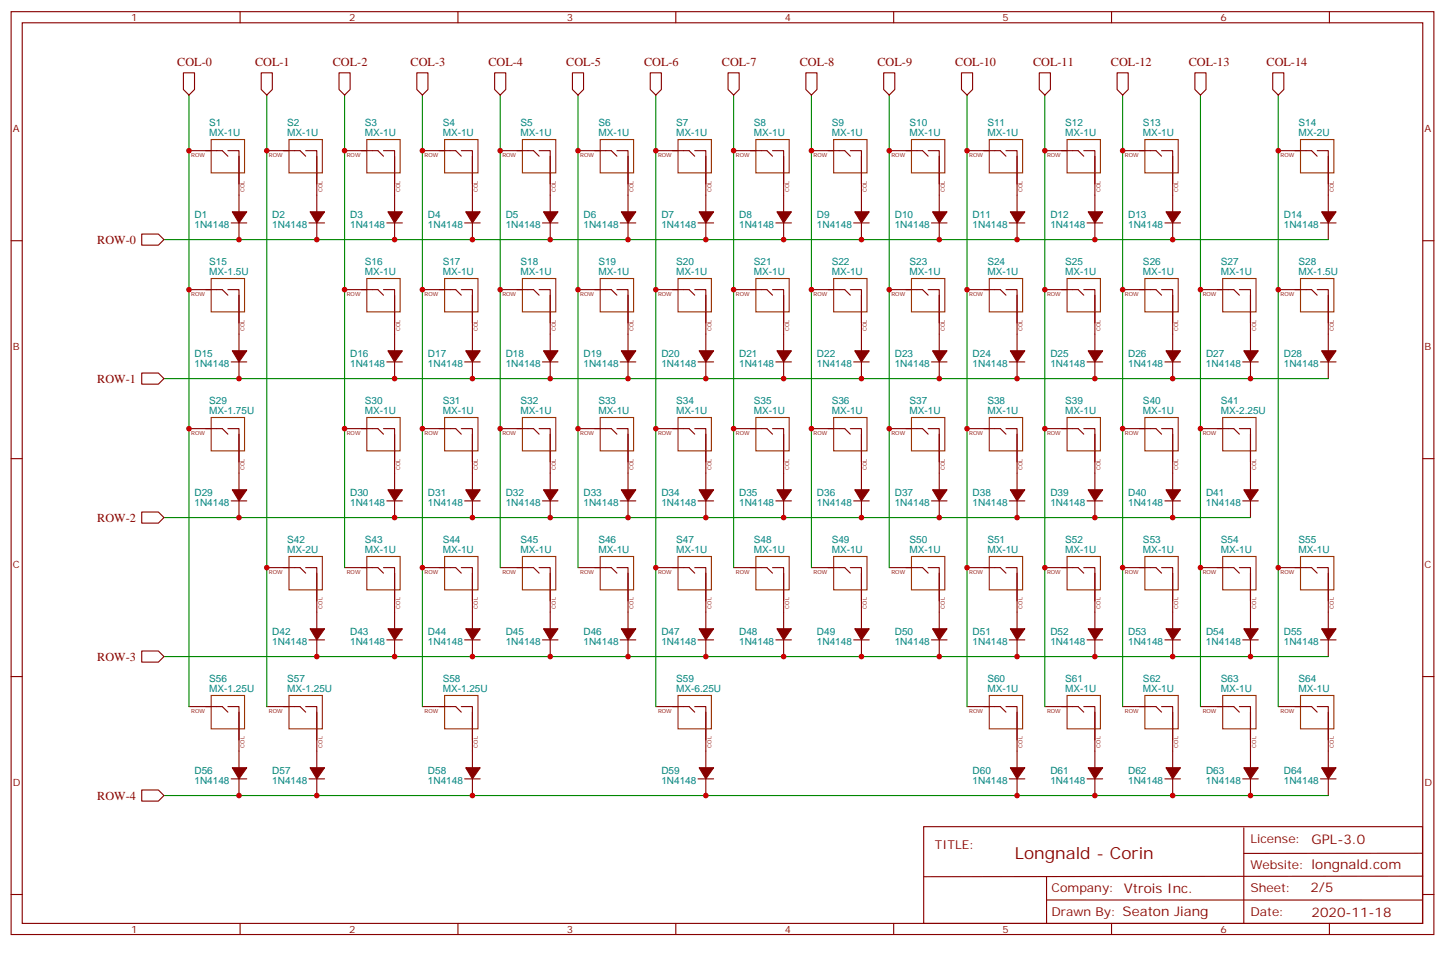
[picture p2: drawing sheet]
<svg xmlns="http://www.w3.org/2000/svg" width="459mm" height="307mm" viewBox="0 0 459 307" stroke-linecap="round" stroke-linejoin="round" font-family="sans-serif">
<g fill="none" stroke="#870000" stroke-width=".35">
<path d="M3.5 3.7h451.6v292.8h-451.6zM7.1 7.2h444.5v285.8h-444.5zM76.2 3.7v3.5M145.3 3.7v3.5M214.5 3.7v3.5M283.6 3.7v3.5M352.8 3.7v3.5M421.9 3.7v3.5M58.2 23.1h3.5v5.3l-1.7 1.8-1.8-1.8zM82.9 23.1h3.5v5.3l-1.7 1.8-1.8-1.8zM107.6 23.1h3.5v5.3l-1.7 1.8-1.8-1.8zM132.3 23.1h3.5v5.3l-1.7 1.8-1.8-1.8z"/>
<path d="M157 23.1h3.5v5.3l-1.8 1.8-1.7-1.8zM181.7 23.1h3.5v5.3l-1.8 1.8-1.7-1.8zM206.4 23.1h3.5v5.3l-1.8 1.8-1.7-1.8zM231.1 23.1h3.5v5.3l-1.8 1.8-1.7-1.8zM255.8 23.1h3.5v5.3l-1.8 1.8-1.7-1.8zM280.5 23.1h3.5v5.3l-1.8 1.8-1.7-1.8zM305.2 23.1h3.5v5.3l-1.8 1.8-1.7-1.8zM329.8 23.1h3.6v5.3l-1.8 1.8-1.8-1.8zM354.5 23.1h3.6v5.3l-1.8 1.8-1.8-1.8zM379.2 23.1h3.6v5.3l-1.8 1.8-1.8-1.8zM403.9 23.1h3.6v5.3l-1.8 1.8-1.8-1.8zM60 47.8h10.6l1.7 1.8"/>
<path d="M72.3 47.8h3.5v7.1M75.8 49.6v17.6M84.7 47.8h10.5l1.8 1.8M97 47.8h3.5v7.1M100.5 49.6v17.6M109.4 47.8h10.5l1.8 1.8M121.7 47.8h3.5v7.1M125.2 49.6v17.6M134.1 47.8h10.5l1.8 1.8M146.4 47.8h3.5v7.1M149.9 49.6v17.6M158.7 47.8h10.6l1.8 1.8"/>
<path d="M171.1 47.8h3.5v7.1M174.6 49.6v17.6M183.4 47.8h10.6l1.8 1.8M195.8 47.8h3.5v7.1M199.3 49.6v17.6M208.1 47.8h10.6l1.8 1.8M220.5 47.8h3.5v7.1M224 49.6v17.6M232.8 47.8h10.6l1.8 1.8M245.2 47.8h3.5v7.1M248.7 49.6v17.6M257.5 47.8h10.6l1.8 1.8"/>
<path d="M269.9 47.8h3.5v7.1M273.4 49.6v17.6M282.2 47.8h10.6l1.8 1.8M294.6 47.8h3.5v7.1M298.1 49.6v17.6M306.9 47.8h10.6l1.8 1.8M319.3 47.8h3.5v7.1M322.8 49.6v17.6M331.6 47.8h10.6l1.8 1.8M344 47.8h3.5v7.1M347.5 49.6v17.6M356.3 47.8h10.6l1.8 1.8"/>
<path d="M368.7 47.8h3.5v7.1M372.2 49.6v17.6M405.7 47.8h10.6l1.7 1.8M418 47.8h3.6v7.1M421.6 49.6v17.6M3.5 76.4h3.6M45 74.3h5.3l1.7 1.7-1.7 1.8h-5.3zM73.4 70.7h4.9M75.8 70.7v5.3M98.1 70.7h4.9M100.5 70.7v5.3M122.8 70.7h4.9"/>
<path d="M125.2 70.7v5.3M147.5 70.7h4.9M149.9 70.7v5.3M172.2 70.7h4.9M174.6 70.7v5.3M196.8 70.7h5M199.3 70.7v5.3M221.5 70.7h5M224 70.7v5.3M246.2 70.7h5M248.7 70.7v5.3M270.9 70.7h5"/>
<path d="M273.4 70.7v5.3M295.6 70.7h5M298.1 70.7v5.3M320.3 70.7h5M322.8 70.7v5.3M345 70.7h5M347.5 70.7v5.3M369.7 70.7h4.9M372.2 70.7v5.3M419.1 70.7h4.9M421.6 70.7v5.3M451.6 76.4h3.5"/>
<path d="M60 91.9h10.6l1.7 1.8M72.3 91.9h3.5v7.1M75.8 93.7v17.6M109.4 91.9h10.5l1.8 1.8M121.7 91.9h3.5v7.1M125.2 93.7v17.6M134.1 91.9h10.5l1.8 1.8M146.4 91.9h3.5v7.1M149.9 93.7v17.6M158.7 91.9h10.6l1.8 1.8M171.1 91.9h3.5v7.1M174.6 93.7v17.6"/>
<path d="M183.4 91.9h10.6l1.8 1.8M195.8 91.9h3.5v7.1M199.3 93.7v17.6M208.1 91.9h10.6l1.8 1.8M220.5 91.9h3.5v7.1M224 93.7v17.6M232.8 91.9h10.6l1.8 1.8M245.2 91.9h3.5v7.1M248.7 93.7v17.6M257.5 91.9h10.6l1.8 1.8M269.9 91.9h3.5v7.1M273.4 93.7v17.6"/>
<path d="M282.2 91.9h10.6l1.8 1.8M294.6 91.9h3.5v7.1M298.1 93.7v17.6M306.9 91.9h10.6l1.8 1.8M319.3 91.9h3.5v7.1M322.8 93.7v17.6M331.6 91.9h10.6l1.8 1.8M344 91.9h3.5v7.1M347.5 93.7v17.6M356.3 91.9h10.6l1.8 1.8M368.7 91.9h3.5v7.1M372.2 93.7v17.6"/>
<path d="M381 91.9h10.6l1.7 1.8M393.3 91.9h3.6v7.1M396.9 93.7v17.6M405.7 91.9h10.6l1.7 1.8M418 91.9h3.6v7.1M421.6 93.7v17.6M45 118.4h5.3l1.7 1.7-1.7 1.8h-5.3zM73.4 114.8h4.9M75.8 114.8v5.3M122.8 114.8h4.9M125.2 114.8v5.3M147.5 114.8h4.9"/>
<path d="M149.9 114.8v5.3M172.2 114.8h4.9M174.6 114.8v5.3M196.8 114.8h5M199.3 114.8v5.3M221.5 114.8h5M224 114.8v5.3M246.2 114.8h5M248.7 114.8v5.3M270.9 114.8h5M273.4 114.8v5.3M295.6 114.8h5"/>
<path d="M298.1 114.8v5.3M320.3 114.8h5M322.8 114.8v5.3M345 114.8h5M347.5 114.8v5.3M369.7 114.8h4.9M372.2 114.8v5.3M394.4 114.8h4.9M396.9 114.8v5.3M419.1 114.8h4.9M421.6 114.8v5.3M60 136h10.6l1.7 1.8"/>
<path d="M72.3 136h3.5v7.1M75.8 137.8v17.6M109.4 136h10.5l1.8 1.8M121.7 136h3.5v7.1M125.2 137.8v17.6M134.1 136h10.5l1.8 1.8M146.4 136h3.5v7.1M149.9 137.8v17.6M158.7 136h10.6l1.8 1.8M171.1 136h3.5v7.1M174.6 137.8v17.6M183.4 136h10.6l1.8 1.8"/>
<path d="M195.8 136h3.5v7.1M199.3 137.8v17.6M208.1 136h10.6l1.8 1.8M220.5 136h3.5v7.1M224 137.8v17.6M232.8 136h10.6l1.8 1.8M245.2 136h3.5v7.1M248.7 137.8v17.6M257.5 136h10.6l1.8 1.8M269.9 136h3.5v7.1M273.4 137.8v17.6M282.2 136h10.6l1.8 1.8"/>
<path d="M294.6 136h3.5v7.1M298.1 137.8v17.6M306.9 136h10.6l1.8 1.8M319.3 136h3.5v7.1M322.8 137.8v17.6M331.6 136h10.6l1.8 1.8M344 136h3.5v7.1M347.5 137.8v17.6M356.3 136h10.6l1.8 1.8M368.7 136h3.5v7.1M372.2 137.8v17.6M381 136h10.6l1.7 1.8"/>
<path d="M393.3 136h3.6v7.1M396.9 137.8v17.6M3.5 145.5h3.6M73.4 158.9h4.9M75.8 158.9v5.3M122.8 158.9h4.9M125.2 158.9v5.3M147.5 158.9h4.9M149.9 158.9v5.3M172.2 158.9h4.9M174.6 158.9v5.3M196.8 158.9h5"/>
<path d="M199.3 158.9v5.3M221.5 158.9h5M224 158.9v5.3M246.2 158.9h5M248.7 158.9v5.3M270.9 158.9h5M273.4 158.9v5.3M295.6 158.9h5M298.1 158.9v5.3M320.3 158.9h5M322.8 158.9v5.3M345 158.9h5"/>
<path d="M347.5 158.9v5.3M369.7 158.9h4.9M372.2 158.9v5.3M394.4 158.9h4.9M396.9 158.9v5.3M451.6 145.5h3.5M45 162.5h5.3l1.7 1.7-1.7 1.8h-5.3zM84.7 180.1h10.5l1.8 1.8M97 180.1h3.5v7M100.5 181.9v17.6M109.4 180.1h10.5l1.8 1.8M121.7 180.1h3.5v7"/>
<path d="M125.2 181.9v17.6M134.1 180.1h10.5l1.8 1.8M146.4 180.1h3.5v7M149.9 181.9v17.6M158.7 180.1h10.6l1.8 1.8M171.1 180.1h3.5v7M174.6 181.9v17.6M183.4 180.1h10.6l1.8 1.8M195.8 180.1h3.5v7M199.3 181.9v17.6M208.1 180.1h10.6l1.8 1.8M220.5 180.1h3.5v7"/>
<path d="M224 181.9v17.6M232.8 180.1h10.6l1.8 1.8M245.2 180.1h3.5v7M248.7 181.9v17.6M257.5 180.1h10.6l1.8 1.8M269.9 180.1h3.5v7M273.4 181.9v17.6M282.2 180.1h10.6l1.8 1.8M294.6 180.1h3.5v7M298.1 181.9v17.6M306.9 180.1h10.6l1.8 1.8M319.3 180.1h3.5v7"/>
<path d="M322.8 181.9v17.6M331.6 180.1h10.6l1.8 1.8M344 180.1h3.5v7M347.5 181.9v17.6M356.3 180.1h10.6l1.8 1.8M368.7 180.1h3.5v7M372.2 181.9v17.6M381 180.1h10.6l1.7 1.8M393.3 180.1h3.6v7M396.9 181.9v17.6M405.7 180.1h10.6l1.7 1.8M418 180.1h3.6v7"/>
<path d="M421.6 181.9v17.6M3.5 214.7h3.6M45 206.6h5.3l1.7 1.7-1.7 1.8h-5.3zM98.1 203h4.9M100.5 203v5.3M122.8 203h4.9M125.2 203v5.3M147.5 203h4.9M149.9 203v5.3M172.2 203h4.9M174.6 203v5.3M196.8 203h5"/>
<path d="M199.3 203v5.3M221.5 203h5M224 203v5.3M246.2 203h5M248.7 203v5.3M270.9 203h5M273.4 203v5.3M295.6 203h5M298.1 203v5.3M320.3 203h5M322.8 203v5.3M345 203h5"/>
<path d="M347.5 203v5.3M369.7 203h4.9M372.2 203v5.3M394.4 203h4.9M396.9 203v5.3M419.1 203h4.9M421.6 203v5.3M451.6 214.7h3.5M60 224.2h10.6l1.7 1.8M72.3 224.2h3.5v7M75.8 226v17.6M84.7 224.2h10.5l1.8 1.8"/>
<path d="M97 224.2h3.5v7M100.5 226v17.6M134.1 224.2h10.5l1.8 1.8M146.4 224.2h3.5v7M149.9 226v17.6M208.1 224.2h10.6l1.8 1.8M220.5 224.2h3.5v7M224 226v17.6M306.9 224.2h10.6l1.8 1.8M319.3 224.2h3.5v7M322.8 226v17.6M331.6 224.2h10.6l1.8 1.8"/>
<path d="M344 224.2h3.5v7M347.5 226v17.6M356.3 224.2h10.6l1.8 1.8M368.7 224.2h3.5v7M372.2 226v17.6M381 224.2h10.6l1.7 1.8M393.3 224.2h3.6v7M396.9 226v17.6M405.7 224.2h10.6l1.7 1.8M418 224.2h3.6v7M421.6 226v17.6M45 250.6h5.3l1.7 1.8-1.7 1.8h-5.3z"/>
<path d="M73.4 247.1h4.9M75.8 247.1v5.3M98.1 247.1h4.9M100.5 247.1v5.3M147.5 247.1h4.9M149.9 247.1v5.3M221.5 247.1h5M224 247.1v5.3M320.3 247.1h5M322.8 247.1v5.3M345 247.1h5M347.5 247.1v5.3"/>
<path d="M369.7 247.1h4.9M372.2 247.1v5.3M394.4 247.1h4.9M396.9 247.1v5.3M419.1 247.1h4.9M421.6 247.1v5.3M293.2 262.3h158.3v30.7h-158.3zM332.2 278.1v14.8M394.8 262.6v30.4M451.4 270.7l-56.6 .1M451.5 278l-158.3 .2M3.5 283.8h3.6"/>
<path d="M76.2 293v3.5M145.3 293v3.5M214.5 293v3.5M283.6 293v3.5M332.2 285.5l119.2 .1M352.8 293v3.5M421.9 293v3.5M451.6 283.8h3.5"/>
</g>
<g fill="none" stroke="#930" stroke-width=".35">
<path d="M67 44.3h10.6v10.6h-10.6zM91.7 44.3h10.6v10.6h-10.6zM116.4 44.3h10.6v10.6h-10.6zM141.1 44.3h10.6v10.6h-10.6zM165.8 44.3h10.6v10.6h-10.6zM190.5 44.3h10.6v10.6h-10.6zM215.2 44.3h10.6v10.6h-10.6zM239.9 44.3h10.6v10.6h-10.6zM264.6 44.3h10.6v10.6h-10.6zM289.3 44.3h10.6v10.6h-10.6zM314 44.3h10.6v10.6h-10.6zM338.7 44.3h10.5v10.6h-10.5z"/>
<path d="M363.4 44.3h10.5v10.6h-10.5zM412.7 44.3h10.6v10.6h-10.6zM67 88.4h10.6v10.6h-10.6zM116.4 88.4h10.6v10.6h-10.6zM141.1 88.4h10.6v10.6h-10.6zM165.8 88.4h10.6v10.6h-10.6zM190.5 88.4h10.6v10.6h-10.6zM215.2 88.4h10.6v10.6h-10.6zM239.9 88.4h10.6v10.6h-10.6zM264.6 88.4h10.6v10.6h-10.6zM289.3 88.4h10.6v10.6h-10.6zM314 88.4h10.6v10.6h-10.6z"/>
<path d="M338.7 88.4h10.5v10.6h-10.5zM363.4 88.4h10.5v10.6h-10.5zM388.1 88.4h10.5v10.6h-10.5zM412.7 88.4h10.6v10.6h-10.6zM67 132.5h10.6v10.6h-10.6zM116.4 132.5h10.6v10.6h-10.6zM141.1 132.5h10.6v10.6h-10.6zM165.8 132.5h10.6v10.6h-10.6zM190.5 132.5h10.6v10.6h-10.6zM215.2 132.5h10.6v10.6h-10.6zM239.9 132.5h10.6v10.6h-10.6zM264.6 132.5h10.6v10.6h-10.6z"/>
<path d="M289.3 132.5h10.6v10.6h-10.6zM314 132.5h10.6v10.6h-10.6zM338.7 132.5h10.5v10.6h-10.5zM363.4 132.5h10.5v10.6h-10.5zM388.1 132.5h10.5v10.6h-10.5zM91.7 176.6h10.6v10.5h-10.6zM116.4 176.6h10.6v10.5h-10.6zM141.1 176.6h10.6v10.5h-10.6zM165.8 176.6h10.6v10.5h-10.6zM190.5 176.6h10.6v10.5h-10.6zM215.2 176.6h10.6v10.5h-10.6zM239.9 176.6h10.6v10.5h-10.6z"/>
<path d="M264.6 176.6h10.6v10.5h-10.6zM289.3 176.6h10.6v10.5h-10.6zM314 176.6h10.6v10.5h-10.6zM338.7 176.6h10.5v10.5h-10.5zM363.4 176.6h10.5v10.5h-10.5zM388.1 176.6h10.5v10.5h-10.5zM412.7 176.6h10.6v10.5h-10.6zM67 220.7h10.6v10.5h-10.6zM91.7 220.7h10.6v10.5h-10.6zM141.1 220.7h10.6v10.5h-10.6zM215.2 220.7h10.6v10.5h-10.6zM314 220.7h10.6v10.5h-10.6z"/>
<path d="M338.7 220.7h10.5v10.5h-10.5zM363.4 220.7h10.5v10.5h-10.5zM388.1 220.7h10.5v10.5h-10.5zM412.7 220.7h10.6v10.5h-10.6z"/>
</g>
<g fill="#870000" stroke="#870000" stroke-width=".35">
<path d="M73.7 67.2h4.6l-2.5 3.5z"/>
<path d="M98.4 67.2h4.6l-2.5 3.5z"/>
<path d="M123.1 67.2h4.6l-2.5 3.5z"/>
<path d="M147.8 67.2h4.6l-2.5 3.5z"/>
<path d="M172.5 67.2h4.6l-2.5 3.5z"/>
<path d="M197.2 67.2h4.6l-2.5 3.5z"/>
<path d="M221.9 67.2h4.6l-2.5 3.5z"/>
<path d="M246.6 67.2h4.6l-2.5 3.5z"/>
<path d="M271.3 67.2h4.6l-2.5 3.5z"/>
<path d="M296 67.2h4.6l-2.5 3.5z"/>
<path d="M320.7 67.2h4.6l-2.5 3.5z"/>
<path d="M345.4 67.2h4.6l-2.5 3.5z"/>
<path d="M370.1 67.2h4.5l-2.4 3.5z"/>
<path d="M419.5 67.2h4.5l-2.4 3.5z"/>
<path d="M73.7 111.3h4.6l-2.5 3.5z"/>
<path d="M123.1 111.3h4.6l-2.5 3.5z"/>
<path d="M147.8 111.3h4.6l-2.5 3.5z"/>
<path d="M172.5 111.3h4.6l-2.5 3.5z"/>
<path d="M197.2 111.3h4.6l-2.5 3.5z"/>
<path d="M221.9 111.3h4.6l-2.5 3.5z"/>
<path d="M246.6 111.3h4.6l-2.5 3.5z"/>
<path d="M271.3 111.3h4.6l-2.5 3.5z"/>
<path d="M296 111.3h4.6l-2.5 3.5z"/>
<path d="M320.7 111.3h4.6l-2.5 3.5z"/>
<path d="M345.4 111.3h4.6l-2.5 3.5z"/>
<path d="M370.1 111.3h4.5l-2.4 3.5z"/>
<path d="M394.8 111.3h4.5l-2.4 3.5z"/>
<path d="M419.5 111.3h4.5l-2.4 3.5z"/>
<path d="M73.7 155.4h4.6l-2.5 3.5z"/>
<path d="M123.1 155.4h4.6l-2.5 3.5z"/>
<path d="M147.8 155.4h4.6l-2.5 3.5z"/>
<path d="M172.5 155.4h4.6l-2.5 3.5z"/>
<path d="M197.2 155.4h4.6l-2.5 3.5z"/>
<path d="M221.9 155.4h4.6l-2.5 3.5z"/>
<path d="M246.6 155.4h4.6l-2.5 3.5z"/>
<path d="M271.3 155.4h4.6l-2.5 3.5z"/>
<path d="M296 155.4h4.6l-2.5 3.5z"/>
<path d="M320.7 155.4h4.6l-2.5 3.5z"/>
<path d="M345.4 155.4h4.6l-2.5 3.5z"/>
<path d="M370.1 155.4h4.5l-2.4 3.5z"/>
<path d="M394.8 155.4h4.5l-2.4 3.5z"/>
<path d="M98.4 199.5h4.6l-2.5 3.5z"/>
<path d="M123.1 199.5h4.6l-2.5 3.5z"/>
<path d="M147.8 199.5h4.6l-2.5 3.5z"/>
<path d="M172.5 199.5h4.6l-2.5 3.5z"/>
<path d="M197.2 199.5h4.6l-2.5 3.5z"/>
<path d="M221.9 199.5h4.6l-2.5 3.5z"/>
<path d="M246.6 199.5h4.6l-2.5 3.5z"/>
<path d="M271.3 199.5h4.6l-2.5 3.5z"/>
<path d="M296 199.5h4.6l-2.5 3.5z"/>
<path d="M320.7 199.5h4.6l-2.5 3.5z"/>
<path d="M345.4 199.5h4.6l-2.5 3.5z"/>
<path d="M370.1 199.5h4.5l-2.4 3.5z"/>
<path d="M394.8 199.5h4.5l-2.4 3.5z"/>
<path d="M419.5 199.5h4.5l-2.4 3.5z"/>
<path d="M73.7 243.6h4.6l-2.5 3.5z"/>
<path d="M98.4 243.6h4.6l-2.5 3.5z"/>
<path d="M147.8 243.6h4.6l-2.5 3.5z"/>
<path d="M221.9 243.6h4.6l-2.5 3.5z"/>
<path d="M320.7 243.6h4.6l-2.5 3.5z"/>
<path d="M345.4 243.6h4.6l-2.5 3.5z"/>
<path d="M370.1 243.6h4.5l-2.4 3.5z"/>
<path d="M394.8 243.6h4.5l-2.4 3.5z"/>
<path d="M419.5 243.6h4.5l-2.4 3.5z"/>
</g>
<g fill="none" stroke="#008700" stroke-width=".35">
<path d="M60 30.2v194M84.7 30.2v194M109.4 30.2v149.9M134.1 30.2v194M158.7 30.2v149.9M183.4 30.2v149.9M208.1 30.2v194M232.8 30.2v149.9M257.5 30.2v149.9M282.2 30.2v149.9M306.9 30.2v194M331.6 30.2v194"/>
<path d="M356.3 30.2v194M381 30.2v194M405.7 30.2v194M52.2 76h369.4M52.2 120.1h369.4M52.2 164.2h344.7M52.2 208.3h369.4M52.2 252.4h369.4"/>
</g>
<g fill="#c00">
<circle cx="60" cy="136" r=".88"/>
<circle cx="75.8" cy="164.2" r=".88"/>
<circle cx="224" cy="76" r=".88"/>
<circle cx="248.7" cy="76" r=".88"/>
<circle cx="372.2" cy="76" r=".88"/>
<circle cx="347.5" cy="76" r=".88"/>
<circle cx="322.8" cy="76" r=".88"/>
<circle cx="298.1" cy="76" r=".88"/>
<circle cx="273.4" cy="76" r=".88"/>
<circle cx="174.6" cy="164.2" r=".88"/>
<circle cx="199.3" cy="164.2" r=".88"/>
<circle cx="224" cy="164.2" r=".88"/>
<circle cx="224" cy="120.1" r=".88"/>
<circle cx="199.3" cy="120.1" r=".88"/>
<circle cx="174.6" cy="120.1" r=".88"/>
<circle cx="149.9" cy="120.1" r=".88"/>
<circle cx="125.2" cy="120.1" r=".88"/>
<circle cx="75.8" cy="120.1" r=".88"/>
<circle cx="125.2" cy="164.2" r=".88"/>
<circle cx="149.9" cy="164.2" r=".88"/>
<circle cx="75.8" cy="252.4" r=".88"/>
<circle cx="100.5" cy="252.4" r=".88"/>
<circle cx="100.5" cy="208.3" r=".88"/>
<circle cx="224" cy="208.3" r=".88"/>
<circle cx="199.3" cy="208.3" r=".88"/>
<circle cx="174.6" cy="208.3" r=".88"/>
<circle cx="149.9" cy="208.3" r=".88"/>
<circle cx="134.1" cy="180.1" r=".88"/>
<circle cx="134.1" cy="136" r=".88"/>
<circle cx="149.9" cy="252.4" r=".88"/>
<circle cx="224" cy="252.4" r=".88"/>
<circle cx="322.8" cy="252.4" r=".88"/>
<circle cx="347.5" cy="252.4" r=".88"/>
<circle cx="372.2" cy="252.4" r=".88"/>
<circle cx="396.9" cy="252.4" r=".88"/>
<circle cx="248.7" cy="120.1" r=".88"/>
<circle cx="273.4" cy="120.1" r=".88"/>
<circle cx="298.1" cy="120.1" r=".88"/>
<circle cx="322.8" cy="120.1" r=".88"/>
<circle cx="347.5" cy="120.1" r=".88"/>
<circle cx="372.2" cy="120.1" r=".88"/>
<circle cx="396.9" cy="120.1" r=".88"/>
<circle cx="372.2" cy="164.2" r=".88"/>
<circle cx="347.5" cy="164.2" r=".88"/>
<circle cx="322.8" cy="164.2" r=".88"/>
<circle cx="298.1" cy="164.2" r=".88"/>
<circle cx="273.4" cy="164.2" r=".88"/>
<circle cx="248.7" cy="164.2" r=".88"/>
<circle cx="248.7" cy="208.3" r=".88"/>
<circle cx="273.4" cy="208.3" r=".88"/>
<circle cx="298.1" cy="208.3" r=".88"/>
<circle cx="322.8" cy="208.3" r=".88"/>
<circle cx="347.5" cy="208.3" r=".88"/>
<circle cx="372.2" cy="208.3" r=".88"/>
<circle cx="396.9" cy="208.3" r=".88"/>
<circle cx="405.7" cy="180.1" r=".88"/>
<circle cx="405.7" cy="91.9" r=".88"/>
<circle cx="405.7" cy="47.8" r=".88"/>
<circle cx="381" cy="180.1" r=".88"/>
<circle cx="381" cy="136" r=".88"/>
<circle cx="356.3" cy="180.1" r=".88"/>
<circle cx="356.3" cy="136" r=".88"/>
<circle cx="331.6" cy="180.1" r=".88"/>
<circle cx="331.6" cy="136" r=".88"/>
<circle cx="306.9" cy="136" r=".88"/>
<circle cx="282.2" cy="136" r=".88"/>
<circle cx="257.5" cy="136" r=".88"/>
<circle cx="232.8" cy="136" r=".88"/>
<circle cx="208.1" cy="136" r=".88"/>
<circle cx="183.4" cy="136" r=".88"/>
<circle cx="158.8" cy="136" r=".88"/>
<circle cx="109.4" cy="136" r=".88"/>
<circle cx="125.2" cy="208.3" r=".88"/>
<circle cx="84.7" cy="180.1" r=".88"/>
<circle cx="381" cy="91.9" r=".88"/>
<circle cx="356.3" cy="91.9" r=".88"/>
<circle cx="331.6" cy="91.9" r=".88"/>
<circle cx="306.9" cy="91.9" r=".88"/>
<circle cx="282.2" cy="91.9" r=".88"/>
<circle cx="257.5" cy="91.9" r=".88"/>
<circle cx="232.8" cy="91.9" r=".88"/>
<circle cx="208.1" cy="91.9" r=".88"/>
<circle cx="183.4" cy="91.9" r=".88"/>
<circle cx="158.8" cy="91.9" r=".88"/>
<circle cx="134.1" cy="91.9" r=".88"/>
<circle cx="109.4" cy="91.9" r=".88"/>
<circle cx="60" cy="91.9" r=".88"/>
<circle cx="356.3" cy="47.8" r=".88"/>
<circle cx="331.6" cy="47.8" r=".88"/>
<circle cx="306.9" cy="47.8" r=".88"/>
<circle cx="282.2" cy="47.8" r=".88"/>
<circle cx="257.5" cy="47.8" r=".88"/>
<circle cx="232.8" cy="47.8" r=".88"/>
<circle cx="208.1" cy="47.8" r=".88"/>
<circle cx="199.3" cy="76" r=".88"/>
<circle cx="183.4" cy="47.8" r=".88"/>
<circle cx="174.6" cy="76" r=".88"/>
<circle cx="158.8" cy="47.8" r=".88"/>
<circle cx="60" cy="47.8" r=".88"/>
<circle cx="75.8" cy="76" r=".88"/>
<circle cx="84.7" cy="47.8" r=".88"/>
<circle cx="100.5" cy="76" r=".88"/>
<circle cx="125.2" cy="76" r=".88"/>
<circle cx="109.4" cy="47.8" r=".88"/>
<circle cx="149.9" cy="76" r=".88"/>
<circle cx="134.1" cy="47.8" r=".88"/>
<circle cx="306.9" cy="180.1" r=".88"/>
<circle cx="208.1" cy="180.1" r=".88"/>
</g>
<text font-size="5.3" fill="#880001" x="322.1" y="272.5">Longnald - Corin</text>
<g font-size="4.2" fill="#880001">
<text x="416.3" y="267.9">GPL-3.0</text>
<text x="415.9" y="283.1">2/5</text>
<text x="416.3" y="290.9">2020-11-18</text>
</g>
<g font-size="3.9" fill="#880001">
<text x="56.2" y="20.8">COL-0</text>
<text x="80.9" y="20.8">COL-1</text>
<text x="105.6" y="20.8">COL-2</text>
<text x="130.3" y="20.8">COL-3</text>
<text x="155" y="20.8">COL-4</text>
<text x="179.7" y="20.8">COL-5</text>
<text x="204.4" y="20.8">COL-6</text>
<text x="229.1" y="20.8">COL-7</text>
<text x="253.8" y="20.8">COL-8</text>
<text x="278.5" y="20.8">COL-9</text>
<text x="303.2" y="20.8">COL-10</text>
<text x="327.9" y="20.8">COL-11</text>
<text x="352.6" y="20.8">COL-12</text>
<text x="377.3" y="20.8">COL-13</text>
<text x="402" y="20.8">COL-14</text>
<text x="30.9" y="77.3">ROW-0</text>
<text x="30.9" y="121.4">ROW-1</text>
<text x="30.9" y="165.5">ROW-2</text>
<text x="30.9" y="209.6">ROW-3</text>
<text x="30.9" y="253.7">ROW-4</text>
<text x="296.7" y="269.3">TITLE:</text>
<text x="396.9" y="267.6">License:</text>
<text x="396.9" y="275.7">Website: longnald.com</text>
<text x="333.7" y="283.1">Company: Vtrois Inc.</text>
<text x="396.9" y="283.1">Sheet:</text>
<text x="333.7" y="290.5">Drawn By: Seaton Jiang</text>
<text x="396.9" y="290.5">Date:</text>
</g>
<g font-size="3.2" fill="#800">
<text x="41.6" y="6.7">1</text>
<text x="110.8" y="6.7">2</text>
<text x="179.9" y="6.7">3</text>
<text x="249.1" y="6.7">4</text>
<text x="318.2" y="6.7">5</text>
<text x="387.3" y="6.7">6</text>
<text x="4.1" y="41.8">A</text>
<text x="452.1" y="41.8">A</text>
<text x="4.1" y="110.9">B</text>
<text x="452.1" y="110.9">B</text>
<text x="4.1" y="180.1">C</text>
<text x="452.1" y="180.1">C</text>
<text x="4.1" y="249.2">D</text>
<text x="452.1" y="249.2">D</text>
<text x="41.6" y="296">1</text>
<text x="110.8" y="296">2</text>
<text x="179.9" y="296">3</text>
<text x="249.1" y="296">4</text>
<text x="318.2" y="296">5</text>
<text x="387.3" y="296">6</text>
</g>
<g font-size="3.2" fill="#008484">
<text x="66.4" y="40">S1</text>
<text x="91.1" y="40">S2</text>
<text x="115.8" y="40">S3</text>
<text x="140.5" y="40">S4</text>
<text x="165.2" y="40">S5</text>
<text x="189.9" y="40">S6</text>
<text x="214.6" y="40">S7</text>
<text x="239.3" y="40">S8</text>
<text x="264" y="40">S9</text>
<text x="288.7" y="40">S10</text>
<text x="313.4" y="40">S11</text>
<text x="338.1" y="40">S12</text>
<text x="362.8" y="40">S13</text>
<text x="412.2" y="40">S14</text>
<text x="66.4" y="43.2">MX-1U</text>
<text x="91.1" y="43.2">MX-1U</text>
<text x="115.8" y="43.2">MX-1U</text>
<text x="140.5" y="43.2">MX-1U</text>
<text x="165.2" y="43.2">MX-1U</text>
<text x="189.9" y="43.2">MX-1U</text>
<text x="214.6" y="43.2">MX-1U</text>
<text x="239.3" y="43.2">MX-1U</text>
<text x="264" y="43.2">MX-1U</text>
<text x="288.7" y="43.2">MX-1U</text>
<text x="313.4" y="43.2">MX-1U</text>
<text x="338.1" y="43.2">MX-1U</text>
<text x="362.8" y="43.2">MX-1U</text>
<text x="412.2" y="43.2">MX-2U</text>
<text x="61.7" y="69.3">D1</text>
<text x="86.4" y="69.3">D2</text>
<text x="111.1" y="69.3">D3</text>
<text x="135.8" y="69.3">D4</text>
<text x="160.5" y="69.3">D5</text>
<text x="185.2" y="69.3">D6</text>
<text x="209.9" y="69.3">D7</text>
<text x="234.6" y="69.3">D8</text>
<text x="259.3" y="69.3">D9</text>
<text x="284" y="69.3">D10</text>
<text x="308.7" y="69.3">D11</text>
<text x="333.4" y="69.3">D12</text>
<text x="358.1" y="69.3">D13</text>
<text x="407.5" y="69.3">D14</text>
<text x="61.7" y="72.5">1N4148</text>
<text x="86.4" y="72.5">1N4148</text>
<text x="111.1" y="72.5">1N4148</text>
<text x="135.8" y="72.5">1N4148</text>
<text x="160.5" y="72.5">1N4148</text>
<text x="185.2" y="72.5">1N4148</text>
<text x="209.9" y="72.5">1N4148</text>
<text x="234.6" y="72.5">1N4148</text>
<text x="259.3" y="72.5">1N4148</text>
<text x="284" y="72.5">1N4148</text>
<text x="308.7" y="72.5">1N4148</text>
<text x="333.4" y="72.5">1N4148</text>
<text x="358.1" y="72.5">1N4148</text>
<text x="407.5" y="72.5">1N4148</text>
<text x="66.4" y="87.3">MX-1.5U</text>
<text x="66.4" y="84.1">S15</text>
<text x="115.8" y="87.3">MX-1U</text>
<text x="115.8" y="84.1">S16</text>
<text x="140.5" y="87.3">MX-1U</text>
<text x="140.5" y="84.1">S17</text>
<text x="165.2" y="87.3">MX-1U</text>
<text x="165.2" y="84.1">S18</text>
<text x="189.9" y="87.3">MX-1U</text>
<text x="189.9" y="84.1">S19</text>
<text x="214.6" y="87.3">MX-1U</text>
<text x="214.6" y="84.1">S20</text>
<text x="239.3" y="87.3">MX-1U</text>
<text x="239.3" y="84.1">S21</text>
<text x="264" y="87.3">MX-1U</text>
<text x="264" y="84.1">S22</text>
<text x="288.7" y="87.3">MX-1U</text>
<text x="288.7" y="84.1">S23</text>
<text x="313.4" y="87.3">MX-1U</text>
<text x="313.4" y="84.1">S24</text>
<text x="338.1" y="87.3">MX-1U</text>
<text x="338.1" y="84.1">S25</text>
<text x="362.8" y="87.3">MX-1U</text>
<text x="362.8" y="84.1">S26</text>
<text x="387.5" y="87.3">MX-1U</text>
<text x="387.5" y="84.1">S27</text>
<text x="412.2" y="87.3">MX-1.5U</text>
<text x="412.2" y="84.1">S28</text>
<text x="61.7" y="113.4">D15</text>
<text x="111.1" y="113.4">D16</text>
<text x="135.8" y="113.4">D17</text>
<text x="160.5" y="113.4">D18</text>
<text x="185.2" y="113.4">D19</text>
<text x="209.9" y="113.4">D20</text>
<text x="234.6" y="113.4">D21</text>
<text x="259.3" y="113.4">D22</text>
<text x="284" y="113.4">D23</text>
<text x="308.7" y="113.4">D24</text>
<text x="333.4" y="113.4">D25</text>
<text x="358.1" y="113.4">D26</text>
<text x="382.8" y="113.4">D27</text>
<text x="407.5" y="113.4">D28</text>
<text x="61.7" y="116.6">1N4148</text>
<text x="111.1" y="116.6">1N4148</text>
<text x="135.8" y="116.6">1N4148</text>
<text x="160.5" y="116.6">1N4148</text>
<text x="185.2" y="116.6">1N4148</text>
<text x="209.9" y="116.6">1N4148</text>
<text x="234.6" y="116.6">1N4148</text>
<text x="259.3" y="116.6">1N4148</text>
<text x="284" y="116.6">1N4148</text>
<text x="308.7" y="116.6">1N4148</text>
<text x="333.4" y="116.6">1N4148</text>
<text x="358.1" y="116.6">1N4148</text>
<text x="382.8" y="116.6">1N4148</text>
<text x="407.5" y="116.6">1N4148</text>
<text x="66.4" y="131.4">MX-1.75U</text>
<text x="66.4" y="128.2">S29</text>
<text x="115.8" y="131.4">MX-1U</text>
<text x="115.8" y="128.2">S30</text>
<text x="140.5" y="131.4">MX-1U</text>
<text x="140.5" y="128.2">S31</text>
<text x="165.2" y="131.4">MX-1U</text>
<text x="165.2" y="128.2">S32</text>
<text x="189.9" y="131.4">MX-1U</text>
<text x="189.9" y="128.2">S33</text>
<text x="214.6" y="131.4">MX-1U</text>
<text x="214.6" y="128.2">S34</text>
<text x="239.3" y="131.4">MX-1U</text>
<text x="239.3" y="128.2">S35</text>
<text x="264" y="131.4">MX-1U</text>
<text x="264" y="128.2">S36</text>
<text x="288.7" y="131.4">MX-1U</text>
<text x="288.7" y="128.2">S37</text>
<text x="313.4" y="131.4">MX-1U</text>
<text x="313.4" y="128.2">S38</text>
<text x="338.1" y="131.4">MX-1U</text>
<text x="338.1" y="128.2">S39</text>
<text x="362.8" y="131.4">MX-1U</text>
<text x="362.8" y="128.2">S40</text>
<text x="387.5" y="131.4">MX-2.25U</text>
<text x="387.5" y="128.2">S41</text>
<text x="61.7" y="160.7">1N4148</text>
<text x="61.7" y="157.5">D29</text>
<text x="111.1" y="160.7">1N4148</text>
<text x="111.1" y="157.5">D30</text>
<text x="135.8" y="160.7">1N4148</text>
<text x="135.8" y="157.5">D31</text>
<text x="160.5" y="160.7">1N4148</text>
<text x="160.5" y="157.5">D32</text>
<text x="185.2" y="160.7">1N4148</text>
<text x="185.2" y="157.5">D33</text>
<text x="209.9" y="160.7">1N4148</text>
<text x="209.9" y="157.5">D34</text>
<text x="234.6" y="160.7">1N4148</text>
<text x="234.6" y="157.5">D35</text>
<text x="259.3" y="160.7">1N4148</text>
<text x="259.3" y="157.5">D36</text>
<text x="284" y="160.7">1N4148</text>
<text x="284" y="157.5">D37</text>
<text x="308.7" y="160.7">1N4148</text>
<text x="308.7" y="157.5">D38</text>
<text x="333.4" y="160.7">1N4148</text>
<text x="333.4" y="157.5">D39</text>
<text x="358.1" y="160.7">1N4148</text>
<text x="358.1" y="157.5">D40</text>
<text x="382.8" y="160.7">1N4148</text>
<text x="382.8" y="157.5">D41</text>
<text x="91.1" y="172.3">S42</text>
<text x="115.8" y="172.3">S43</text>
<text x="140.5" y="172.3">S44</text>
<text x="165.2" y="172.3">S45</text>
<text x="189.9" y="172.3">S46</text>
<text x="214.6" y="172.3">S47</text>
<text x="239.3" y="172.3">S48</text>
<text x="264" y="172.3">S49</text>
<text x="288.7" y="172.3">S50</text>
<text x="313.4" y="172.3">S51</text>
<text x="338.1" y="172.3">S52</text>
<text x="362.8" y="172.3">S53</text>
<text x="387.5" y="172.3">S54</text>
<text x="412.2" y="172.3">S55</text>
<text x="91.1" y="175.5">MX-2U</text>
<text x="115.8" y="175.5">MX-1U</text>
<text x="140.5" y="175.5">MX-1U</text>
<text x="165.2" y="175.5">MX-1U</text>
<text x="189.9" y="175.5">MX-1U</text>
<text x="214.6" y="175.5">MX-1U</text>
<text x="239.3" y="175.5">MX-1U</text>
<text x="264" y="175.5">MX-1U</text>
<text x="288.7" y="175.5">MX-1U</text>
<text x="313.4" y="175.5">MX-1U</text>
<text x="338.1" y="175.5">MX-1U</text>
<text x="362.8" y="175.5">MX-1U</text>
<text x="387.5" y="175.5">MX-1U</text>
<text x="412.2" y="175.5">MX-1U</text>
<text x="86.4" y="201.6">D42</text>
<text x="111.1" y="201.6">D43</text>
<text x="135.8" y="201.6">D44</text>
<text x="160.5" y="201.6">D45</text>
<text x="185.2" y="201.6">D46</text>
<text x="209.9" y="201.6">D47</text>
<text x="234.6" y="201.6">D48</text>
<text x="259.3" y="201.6">D49</text>
<text x="284" y="201.6">D50</text>
<text x="308.7" y="201.6">D51</text>
<text x="333.4" y="201.6">D52</text>
<text x="358.1" y="201.6">D53</text>
<text x="382.8" y="201.6">D54</text>
<text x="407.5" y="201.6">D55</text>
<text x="86.4" y="204.8">1N4148</text>
<text x="111.1" y="204.8">1N4148</text>
<text x="135.8" y="204.8">1N4148</text>
<text x="160.5" y="204.8">1N4148</text>
<text x="185.2" y="204.8">1N4148</text>
<text x="209.9" y="204.8">1N4148</text>
<text x="234.6" y="204.8">1N4148</text>
<text x="259.3" y="204.8">1N4148</text>
<text x="284" y="204.8">1N4148</text>
<text x="308.7" y="204.8">1N4148</text>
<text x="333.4" y="204.8">1N4148</text>
<text x="358.1" y="204.8">1N4148</text>
<text x="382.8" y="204.8">1N4148</text>
<text x="407.5" y="204.8">1N4148</text>
<text x="66.4" y="219.6">MX-1.25U</text>
<text x="66.4" y="216.4">S56</text>
<text x="91.1" y="219.6">MX-1.25U</text>
<text x="91.1" y="216.4">S57</text>
<text x="140.5" y="219.6">MX-1.25U</text>
<text x="140.5" y="216.4">S58</text>
<text x="214.6" y="219.6">MX-6.25U</text>
<text x="214.6" y="216.4">S59</text>
<text x="313.4" y="219.6">MX-1U</text>
<text x="313.4" y="216.4">S60</text>
<text x="338.1" y="219.6">MX-1U</text>
<text x="338.1" y="216.4">S61</text>
<text x="362.8" y="219.6">MX-1U</text>
<text x="362.8" y="216.4">S62</text>
<text x="387.5" y="219.6">MX-1U</text>
<text x="387.5" y="216.4">S63</text>
<text x="412.2" y="219.6">MX-1U</text>
<text x="412.2" y="216.4">S64</text>
<text x="61.7" y="245.7">D56</text>
<text x="86.4" y="245.7">D57</text>
<text x="135.8" y="245.7">D58</text>
<text x="209.9" y="245.7">D59</text>
<text x="308.7" y="245.7">D60</text>
<text x="333.4" y="245.7">D61</text>
<text x="358.1" y="245.7">D62</text>
<text x="382.8" y="245.7">D63</text>
<text x="407.5" y="245.7">D64</text>
<text x="61.7" y="248.9">1N4148</text>
<text x="86.4" y="248.9">1N4148</text>
<text x="135.8" y="248.9">1N4148</text>
<text x="209.9" y="248.9">1N4148</text>
<text x="308.7" y="248.9">1N4148</text>
<text x="333.4" y="248.9">1N4148</text>
<text x="358.1" y="248.9">1N4148</text>
<text x="382.8" y="248.9">1N4148</text>
<text x="407.5" y="248.9">1N4148</text>
</g>
<g font-size="1.8" fill="#880001">
<text x="60.7" y="49.9">ROW</text>
<text x="85.4" y="49.9">ROW</text>
<text x="110.1" y="49.9">ROW</text>
<text x="134.8" y="49.9">ROW</text>
<text x="159.5" y="49.9">ROW</text>
<text x="184.1" y="49.9">ROW</text>
<text x="208.8" y="49.9">ROW</text>
<text x="233.5" y="49.9">ROW</text>
<text x="258.2" y="49.9">ROW</text>
<text x="282.9" y="49.9">ROW</text>
<text x="307.6" y="49.9">ROW</text>
<text x="332.3" y="49.9">ROW</text>
<text x="357" y="49.9">ROW</text>
<text x="406.4" y="49.9">ROW</text>
<text x="77.6" y="60.9" transform="rotate(-90 77.6 60.9)">COL</text>
<text x="102.3" y="60.9" transform="rotate(-90 102.3 60.9)">COL</text>
<text x="127" y="60.9" transform="rotate(-90 127 60.9)">COL</text>
<text x="151.7" y="60.9" transform="rotate(-90 151.7 60.9)">COL</text>
<text x="176.4" y="60.9" transform="rotate(-90 176.4 60.9)">COL</text>
<text x="201.1" y="60.9" transform="rotate(-90 201.1 60.9)">COL</text>
<text x="225.8" y="60.9" transform="rotate(-90 225.8 60.9)">COL</text>
<text x="250.5" y="60.9" transform="rotate(-90 250.5 60.9)">COL</text>
<text x="275.2" y="60.9" transform="rotate(-90 275.2 60.9)">COL</text>
<text x="299.9" y="60.9" transform="rotate(-90 299.9 60.9)">COL</text>
<text x="324.6" y="60.9" transform="rotate(-90 324.6 60.9)">COL</text>
<text x="349.2" y="60.9" transform="rotate(-90 349.2 60.9)">COL</text>
<text x="373.9" y="60.9" transform="rotate(-90 373.9 60.9)">COL</text>
<text x="423.3" y="60.9" transform="rotate(-90 423.3 60.9)">COL</text>
<text x="60.7" y="94">ROW</text>
<text x="110.1" y="94">ROW</text>
<text x="134.8" y="94">ROW</text>
<text x="159.5" y="94">ROW</text>
<text x="184.1" y="94">ROW</text>
<text x="208.8" y="94">ROW</text>
<text x="233.5" y="94">ROW</text>
<text x="258.2" y="94">ROW</text>
<text x="282.9" y="94">ROW</text>
<text x="307.6" y="94">ROW</text>
<text x="332.3" y="94">ROW</text>
<text x="357" y="94">ROW</text>
<text x="381.7" y="94">ROW</text>
<text x="406.4" y="94">ROW</text>
<text x="77.6" y="105" transform="rotate(-90 77.6 105)">COL</text>
<text x="127" y="105" transform="rotate(-90 127 105)">COL</text>
<text x="151.7" y="105" transform="rotate(-90 151.7 105)">COL</text>
<text x="176.4" y="105" transform="rotate(-90 176.4 105)">COL</text>
<text x="201.1" y="105" transform="rotate(-90 201.1 105)">COL</text>
<text x="225.8" y="105" transform="rotate(-90 225.8 105)">COL</text>
<text x="250.5" y="105" transform="rotate(-90 250.5 105)">COL</text>
<text x="275.2" y="105" transform="rotate(-90 275.2 105)">COL</text>
<text x="299.9" y="105" transform="rotate(-90 299.9 105)">COL</text>
<text x="324.6" y="105" transform="rotate(-90 324.6 105)">COL</text>
<text x="349.2" y="105" transform="rotate(-90 349.2 105)">COL</text>
<text x="373.9" y="105" transform="rotate(-90 373.9 105)">COL</text>
<text x="398.6" y="105" transform="rotate(-90 398.6 105)">COL</text>
<text x="423.3" y="105" transform="rotate(-90 423.3 105)">COL</text>
<text x="60.7" y="138.1">ROW</text>
<text x="110.1" y="138.1">ROW</text>
<text x="134.8" y="138.1">ROW</text>
<text x="159.5" y="138.1">ROW</text>
<text x="184.1" y="138.1">ROW</text>
<text x="208.8" y="138.1">ROW</text>
<text x="233.5" y="138.1">ROW</text>
<text x="258.2" y="138.1">ROW</text>
<text x="282.9" y="138.1">ROW</text>
<text x="307.6" y="138.1">ROW</text>
<text x="332.3" y="138.1">ROW</text>
<text x="357" y="138.1">ROW</text>
<text x="381.7" y="138.1">ROW</text>
<text x="77.6" y="149" transform="rotate(-90 77.6 149)">COL</text>
<text x="127" y="149" transform="rotate(-90 127 149)">COL</text>
<text x="151.7" y="149" transform="rotate(-90 151.7 149)">COL</text>
<text x="176.4" y="149" transform="rotate(-90 176.4 149)">COL</text>
<text x="201.1" y="149" transform="rotate(-90 201.1 149)">COL</text>
<text x="225.8" y="149" transform="rotate(-90 225.8 149)">COL</text>
<text x="250.5" y="149" transform="rotate(-90 250.5 149)">COL</text>
<text x="275.2" y="149" transform="rotate(-90 275.2 149)">COL</text>
<text x="299.9" y="149" transform="rotate(-90 299.9 149)">COL</text>
<text x="324.6" y="149" transform="rotate(-90 324.6 149)">COL</text>
<text x="349.2" y="149" transform="rotate(-90 349.2 149)">COL</text>
<text x="373.9" y="149" transform="rotate(-90 373.9 149)">COL</text>
<text x="398.6" y="149" transform="rotate(-90 398.6 149)">COL</text>
<text x="85.4" y="182.2">ROW</text>
<text x="110.1" y="182.2">ROW</text>
<text x="134.8" y="182.2">ROW</text>
<text x="159.5" y="182.2">ROW</text>
<text x="184.1" y="182.2">ROW</text>
<text x="208.8" y="182.2">ROW</text>
<text x="233.5" y="182.2">ROW</text>
<text x="258.2" y="182.2">ROW</text>
<text x="282.9" y="182.2">ROW</text>
<text x="307.6" y="182.2">ROW</text>
<text x="332.3" y="182.2">ROW</text>
<text x="357" y="182.2">ROW</text>
<text x="381.7" y="182.2">ROW</text>
<text x="406.4" y="182.2">ROW</text>
<text x="102.3" y="193.1" transform="rotate(-90 102.3 193.1)">COL</text>
<text x="127" y="193.1" transform="rotate(-90 127 193.1)">COL</text>
<text x="151.7" y="193.1" transform="rotate(-90 151.7 193.1)">COL</text>
<text x="176.4" y="193.1" transform="rotate(-90 176.4 193.1)">COL</text>
<text x="201.1" y="193.1" transform="rotate(-90 201.1 193.1)">COL</text>
<text x="225.8" y="193.1" transform="rotate(-90 225.8 193.1)">COL</text>
<text x="250.5" y="193.1" transform="rotate(-90 250.5 193.1)">COL</text>
<text x="275.2" y="193.1" transform="rotate(-90 275.2 193.1)">COL</text>
<text x="299.9" y="193.1" transform="rotate(-90 299.9 193.1)">COL</text>
<text x="324.6" y="193.1" transform="rotate(-90 324.6 193.1)">COL</text>
<text x="349.2" y="193.1" transform="rotate(-90 349.2 193.1)">COL</text>
<text x="373.9" y="193.1" transform="rotate(-90 373.9 193.1)">COL</text>
<text x="398.6" y="193.1" transform="rotate(-90 398.6 193.1)">COL</text>
<text x="423.3" y="193.1" transform="rotate(-90 423.3 193.1)">COL</text>
<text x="60.7" y="226.3">ROW</text>
<text x="85.4" y="226.3">ROW</text>
<text x="134.8" y="226.3">ROW</text>
<text x="208.8" y="226.3">ROW</text>
<text x="307.6" y="226.3">ROW</text>
<text x="332.3" y="226.3">ROW</text>
<text x="357" y="226.3">ROW</text>
<text x="381.7" y="226.3">ROW</text>
<text x="406.4" y="226.3">ROW</text>
<text x="77.6" y="237.2" transform="rotate(-90 77.6 237.2)">COL</text>
<text x="102.3" y="237.2" transform="rotate(-90 102.3 237.2)">COL</text>
<text x="151.7" y="237.2" transform="rotate(-90 151.7 237.2)">COL</text>
<text x="225.8" y="237.2" transform="rotate(-90 225.8 237.2)">COL</text>
<text x="324.6" y="237.2" transform="rotate(-90 324.6 237.2)">COL</text>
<text x="349.2" y="237.2" transform="rotate(-90 349.2 237.2)">COL</text>
<text x="373.9" y="237.2" transform="rotate(-90 373.9 237.2)">COL</text>
<text x="398.6" y="237.2" transform="rotate(-90 398.6 237.2)">COL</text>
<text x="423.3" y="237.2" transform="rotate(-90 423.3 237.2)">COL</text>
</g>
</svg>
